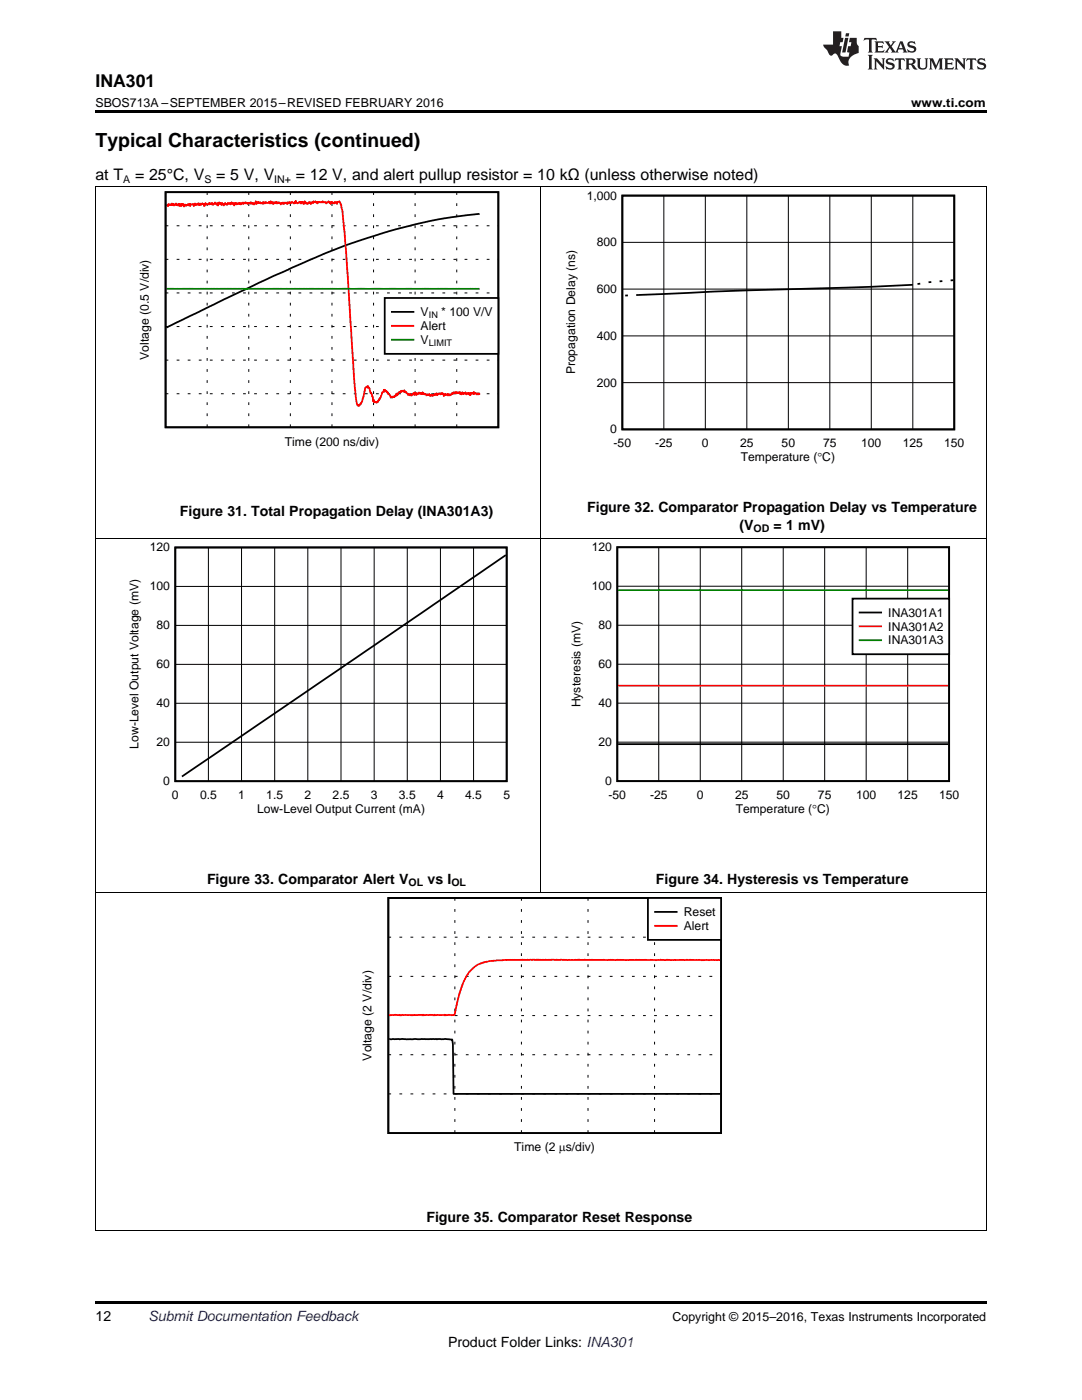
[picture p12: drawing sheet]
<svg xmlns="http://www.w3.org/2000/svg" width="216mm" height="279mm" viewBox="0 0 216 279" stroke-linecap="round" stroke-linejoin="round" font-family="sans-serif">
<path d="M19 259.7h177.8v.5h-177.8z" fill="#000"/>
<path d="M19.1 178.1v67.6M196.8 178.1v67.6M19 245.6h177.8" fill="none" stroke="#000" stroke-width=".2"/>
<path d="M71.8 179h72.3v51.3h-72.3z" fill-rule="evenodd" fill="#fff"/>
<path d="M77.5 179.2h66.4v46.9h-66.4zM77.7 207.4l11.2-.1 1.3 .2 .2 .9 .1 9.9h53.2" fill="none" stroke="#000" stroke-width=".36"/>
<g fill="none" stroke="#000" stroke-width=".2">
<path d="M90.8 179.2v.6M104 179.2v.6M117.3 179.2v.6M130.6 179.2v.6M77.5 194.9h.5M77.5 187h.5M79.7 194.9h.6M79.7 187h.6M81.9 194.9h.6M81.9 187h.6M84.1 194.9h.6M84.1 187h.6"/>
<path d="M86.3 194.9h.6M86.3 187h.6M88.5 194.9h.6M88.5 187h.6M90.7 194.9h.6M90.7 187h.6M90.8 181.4v.6M90.8 183.6v.6M90.8 185.8v.6M90.8 188v.6M90.8 190.2v.6M90.8 192.5v.5"/>
<path d="M90.8 194.7v.5M90.8 196.9v.5M90.8 199.1v.5M93 194.9h.5M93 187h.5M95.2 194.9h.5M95.2 187h.5M97.4 194.9h.5M97.4 187h.5M99.6 194.9h.5M99.6 187h.5M101.8 194.9h.5"/>
<path d="M101.8 187h.5M104 194.9h.6M104 187h.6M104 181.4v.6M104 183.6v.6M104 185.8v.6M104 188v.6M104 190.2v.6M104 192.5v.5M104 194.7v.5M104 196.9v.5M104 199.1v.5"/>
<path d="M106.2 194.9h.6M106.2 187h.6M108.4 194.9h.6M108.4 187h.6M110.6 194.9h.6M110.6 187h.6M112.8 194.9h.6M112.8 187h.6M115.1 194.9h.5M115.1 187h.5M117.3 194.9h.5M117.3 187h.5"/>
<path d="M117.3 181.4v.6M117.3 183.6v.6M117.3 185.8v.6M117.3 188v.6M117.3 190.2v.6M117.3 192.5v.5M117.3 194.7v.5M117.3 196.9v.5M117.3 199.1v.5M119.5 194.9h.5M119.5 187h.5M121.7 194.9h.5"/>
<path d="M121.7 187h.5M123.9 194.9h.5M123.9 187h.5M126.1 194.9h.5M126.1 187h.5M128.3 194.9h.6M128.3 187h.6M130.5 194.9h.6M130.5 187h.6M130.6 181.4v.6M130.6 183.6v.6M130.6 185.8v.6"/>
<path d="M130.6 188v.6M130.6 190.2v.6M130.6 192.5v.5M130.6 194.7v.5M130.6 196.9v.5M130.6 199.1v.5M132.7 194.9h.6M132.7 187h.6M134.9 194.9h.6M134.9 187h.6M137.1 194.9h.6M137.1 187h.6"/>
<path d="M139.4 194.9h.5M139.4 187h.5M141.6 194.9h.5M141.6 187h.5M143.8 194.9h.1M143.8 187h.1M77.5 218.3h.5M77.5 210.5h.5M77.5 202.7h.5M79.7 218.3h.6M79.7 210.5h.6M79.7 202.7h.6"/>
<path d="M81.9 218.3h.6M81.9 210.5h.6M81.9 202.7h.6M84.1 218.3h.6M84.1 210.5h.6M84.1 202.7h.6M86.3 218.3h.6M86.3 210.5h.6M86.3 202.7h.6M88.5 218.3h.6M88.5 210.5h.6M88.5 202.7h.6"/>
<path d="M90.7 218.3h.6M90.7 210.5h.6M90.7 202.7h.6M90.8 201.3v.5M90.8 203.5v.5M90.8 205.7v.5M90.8 207.9v.6M90.8 210.1v.6M90.8 212.3v.6M90.8 214.5v.6M90.8 216.7v.6M90.8 218.9v.6"/>
<path d="M93 218.3h.5M93 210.5h.5M93 202.7h.5M95.2 218.3h.5M95.2 210.5h.5M95.2 202.7h.5M97.4 218.3h.5M97.4 210.5h.5M97.4 202.7h.5M99.6 218.3h.5M99.6 210.5h.5M99.6 202.7h.5"/>
<path d="M101.8 218.3h.5M101.8 210.5h.5M101.8 202.7h.5M104 218.3h.6M104 210.5h.6M104 202.7h.6M104 201.3v.5M104 203.5v.5M104 205.7v.5M104 207.9v.6M104 210.1v.6M104 212.3v.6"/>
<path d="M104 214.5v.6M104 216.7v.6M104 218.9v.6M106.2 218.3h.6M106.2 210.5h.6M106.2 202.7h.6M108.4 218.3h.6M108.4 210.5h.6M108.4 202.7h.6M110.6 218.3h.6M110.6 210.5h.6M110.6 202.7h.6"/>
<path d="M112.8 218.3h.6M112.8 210.5h.6M112.8 202.7h.6M115.1 218.3h.5M115.1 210.5h.5M115.1 202.7h.5M117.3 218.3h.5M117.3 210.5h.5M117.3 202.7h.5M117.3 201.3v.5M117.3 203.5v.5M117.3 205.7v.5"/>
<path d="M117.3 207.9v.6M117.3 210.1v.6M117.3 212.3v.6M117.3 214.5v.6M117.3 216.7v.6M117.3 218.9v.6M119.5 218.3h.5M119.5 210.5h.5M119.5 202.7h.5M121.7 218.3h.5M121.7 210.5h.5M121.7 202.7h.5"/>
<path d="M123.9 218.3h.5M123.9 210.5h.5M123.9 202.7h.5M126.1 218.3h.5M126.1 210.5h.5M126.1 202.7h.5M128.3 218.3h.6M128.3 210.5h.6M128.3 202.7h.6M130.5 218.3h.6M130.5 210.5h.6M130.5 202.7h.6"/>
<path d="M130.6 201.3v.5M130.6 203.5v.5M130.6 205.7v.5M130.6 207.9v.6M130.6 210.1v.6M130.6 212.3v.6M130.6 214.5v.6M130.6 216.7v.6M130.6 218.9v.6M132.7 218.3h.6M132.7 210.5h.6M132.7 202.7h.6"/>
<path d="M134.9 218.3h.6M134.9 210.5h.6M134.9 202.7h.6M137.1 218.3h.6M137.1 210.5h.6M137.1 202.7h.6M139.4 218.3h.5M139.4 210.5h.5M139.4 202.7h.5M141.6 218.3h.5M141.6 210.5h.5M141.6 202.7h.5"/>
<path d="M143.8 218.3h.1M143.8 210.5h.1M143.8 202.7h.1M90.8 221.1v.6M90.8 223.3v.6M90.8 225.6v.5M104 221.1v.6M104 223.3v.6M104 225.6v.5M117.3 221.1v.6M117.3 223.3v.6M117.3 225.6v.5"/>
<path d="M130.6 221.1v.6M130.6 223.3v.6M130.6 225.6v.5"/>
</g>
<path d="M143.7 191.6l-41.9-.1-4 .3-1.3 .3a6.5 6.5 0 0 0-4.3 4.6l-.5 1.5-1.1 4.4-12.9-.1" fill="none" stroke="#f00" stroke-width=".36"/>
<path d="M129.3 179.2h14.6v8.4h-14.6z" fill-rule="evenodd" fill="#fff"/>
<path d="M129.3 179.2h14.6v8.4h-14.6zM130.7 182h4.3" fill="none" stroke="#000" stroke-width=".36"/>
<path d="M130.7 184.8h4.3" fill="none" stroke="#f00" stroke-width=".36"/>
<path d="M19.1 107.5v70.6M107.9 107.5v70.6M196.8 107.5v70.6M19 178.1h177.8" fill="none" stroke="#000" stroke-width=".2"/>
<path d="M25.3 108.3h76.4v54.5h-76.4z" fill-rule="evenodd" fill="#fff"/>
<path d="M35 109.3h66.1v46.6h-66.1zM100.9 110.8l-64.6 44.2" fill="none" stroke="#000" stroke-width=".35"/>
<g fill="none" stroke="#000" stroke-width=".2">
<path d="M35 117h66.1M41.6 109.3v46.6M48.2 109.3v46.6M54.8 109.3v46.6M61.4 109.3v46.6M68 109.3v46.6M74.7 109.3v46.6M81.3 109.3v46.6M87.9 109.3v46.6M94.5 109.3v46.6M35 132.6h66.1M35 124.8h66.1"/>
<path d="M35 148.1h66.1M35 140.4h66.1"/>
</g>
<path d="M113.5 108.3h77.8v54.5h-77.8z" fill-rule="evenodd" fill="#fff"/>
<path d="M123.2 109.2h66.2v46.7h-66.2zM123.3 148.5h65.9" fill="none" stroke="#000" stroke-width=".35"/>
<path d="M123.2 117h66.2M131.4 109.2v46.7M139.7 109.2v46.7M148 109.2v46.7M156.3 109.2v46.7M164.6 109.2v46.7M172.8 109.2v46.7M181.1 109.2v46.7M123.2 132.6h66.2M123.2 124.8h66.2M123.2 148.1h66.2M123.2 140.3h66.2" fill="none" stroke="#000" stroke-width=".2"/>
<path d="M123.3 136.8h65.9" fill="none" stroke="#f00" stroke-width=".35"/>
<path d="M123.3 117.8h65.9" fill="none" stroke="#008000" stroke-width=".35"/>
<path d="M170.1 119.5h19.3v11.1h-19.3z" fill-rule="evenodd" fill="#fff"/>
<path d="M170.1 119.5h19.3v11.1h-19.3zM171.5 122.2h4.3" fill="none" stroke="#000" stroke-width=".35"/>
<path d="M171.5 125h4.3" fill="none" stroke="#f00" stroke-width=".35"/>
<path d="M171.5 127.8h4.3" fill="none" stroke="#008000" stroke-width=".35"/>
<path d="M19.1 37.3v70.2M107.9 37.3v70.2M196.8 37.3v70.2M19 107.4h177.8" fill="none" stroke="#000" stroke-width=".2"/>
<path d="M112.5 38.1h79.8v54.5h-79.8z" fill-rule="evenodd" fill="#fff"/>
<path d="M124.2 39h66.2v46.7h-66.2zM125.3 59h-.6M182.1 56.8l-8.2 .4a1576.1 1576.1 0 0 0-47 1.7M183.6 56.6l-.5 .1M185.8 56.3h-.5M188 56.1h-.5M190.2 55.9l-.5 .1" fill="none" stroke="#000" stroke-width=".35"/>
<path d="M132.5 39v46.7M140.7 39v46.7M149 39v46.7M157.3 39v46.7M165.6 39v46.7M173.9 39v46.7M182.1 39v46.7M124.2 57.7h66.2M124.2 48.4h66.2M124.2 76.4h66.2M124.2 67h66.2" fill="none" stroke="#000" stroke-width=".2"/>
<path d="M27.4 38.2h72.2v51.3h-72.2z" fill-rule="evenodd" fill="#fff"/>
<path d="M33 38.4h66.4v46.9h-66.4zM95.7 42.7l-7.5 .9-5.3 1.2-6 1.5-8.1 2.7-4.2 1.7-10.3 4.5-21.1 10.2" fill="none" stroke="#000" stroke-width=".36"/>
<g fill="none" stroke="#000" stroke-width=".2">
<path d="M41.3 38.4v.5M49.6 38.4v.5M57.9 38.4v.5M66.2 38.4v.5M74.5 38.4v.5M82.8 38.4v.5M91.1 38.4v.5M33 58.5h.6M33 51.8h.6M33 45.1h.6M35.2 58.5h.6M35.2 51.8h.6"/>
<path d="M35.2 45.1h.6M37.5 58.5h.5M37.5 51.8h.5M37.5 45.1h.5M39.7 58.5h.5M39.7 51.8h.5M39.7 45.1h.5M41.3 40.6v.5M41.3 42.8v.5M41.3 45v.5M41.3 47.2v.5M41.3 49.4v.5"/>
<path d="M41.3 51.6v.6M41.3 53.8v.6M41.3 56v.6M41.3 58.2v.6M41.9 58.5h.5M41.9 51.8h.5M41.9 45.1h.5M44.1 58.5h.5M44.1 51.8h.5M44.1 45.1h.5M46.3 58.5h.5M46.3 51.8h.5"/>
<path d="M46.3 45.1h.5M48.5 58.5h.6M48.5 51.8h.6M48.5 45.1h.6M49.6 40.6v.5M49.6 42.8v.5M49.6 45v.5M49.6 47.2v.5M49.6 49.4v.5M49.6 51.6v.6M49.6 53.8v.6M49.6 56v.6"/>
<path d="M49.6 58.2v.6M50.7 58.5h.6M50.7 51.8h.6M50.7 45.1h.6M52.9 58.5h.6M52.9 51.8h.6M52.9 45.1h.6M55.1 58.5h.6M55.1 51.8h.6M55.1 45.1h.6M57.3 58.5h.6M57.3 51.8h.6"/>
<path d="M57.3 45.1h.6M57.9 40.6v.5M57.9 42.8v.5M57.9 45v.5M57.9 47.2v.5M57.9 49.4v.5M57.9 51.6v.6M57.9 53.8v.6M57.9 56v.6M57.9 58.2v.6M59.6 58.5h.5M59.6 51.8h.5"/>
<path d="M59.6 45.1h.5M61.8 58.5h.5M61.8 51.8h.5M61.8 45.1h.5M64 58.5h.5M64 51.8h.5M64 45.1h.5M66.2 58.5h.5M66.2 51.8h.5M66.2 45.1h.5M66.2 40.6v.5M66.2 42.8v.5"/>
<path d="M66.2 45v.5M66.2 47.2v.5M66.2 49.4v.5M66.2 51.6v.6M66.2 53.8v.6M66.2 56v.6M66.2 58.2v.6M68.4 58.5h.5M68.4 51.8h.5M68.4 45.1h.5M70.6 58.5h.6M70.6 51.8h.6"/>
<path d="M70.6 45.1h.6M72.8 58.5h.6M72.8 51.8h.6M72.8 45.1h.6M74.5 40.6v.5M74.5 42.8v.5M74.5 45v.5M74.5 47.2v.5M74.5 49.4v.5M74.5 51.6v.6M74.5 53.8v.6M74.5 56v.6"/>
<path d="M74.5 58.2v.6M75 58.5h.6M75 51.8h.6M75 45.1h.6M77.2 58.5h.6M77.2 51.8h.6M77.2 45.1h.6M79.4 58.5h.6M79.4 51.8h.6M79.4 45.1h.6M81.6 58.5h.6M81.6 51.8h.6"/>
<path d="M81.6 45.1h.6M82.8 40.6v.5M82.8 42.8v.5M82.8 45v.5M82.8 47.2v.5M82.8 49.4v.5M82.8 51.6v.6M82.8 53.8v.6M82.8 56v.6M82.8 58.2v.6M83.9 58.5h.5M83.9 51.8h.5"/>
<path d="M83.9 45.1h.5M86.1 58.5h.5M86.1 51.8h.5M86.1 45.1h.5M88.3 58.5h.5M88.3 51.8h.5M88.3 45.1h.5M90.5 58.5h.5M90.5 51.8h.5M90.5 45.1h.5M91.1 40.6v.5M91.1 42.8v.5"/>
<path d="M91.1 45v.5M91.1 47.2v.5M91.1 49.4v.5M91.1 51.6v.6M91.1 53.8v.6M91.1 56v.6M91.1 58.2v.6M92.7 58.5h.6M92.7 51.8h.6M92.7 45.1h.6M94.9 58.5h.6M94.9 51.8h.6"/>
<path d="M94.9 45.1h.6M97.1 58.5h.6M97.1 51.8h.6M97.1 45.1h.6M99.3 58.5h.1M99.3 51.8h.1M99.3 45.1h.1M33 78.6h.6M33 71.9h.6M33 65.2h.6M35.2 78.6h.6M35.2 71.9h.6"/>
<path d="M35.2 65.2h.6M37.5 78.6h.5M37.5 71.9h.5M37.5 65.2h.5M39.7 78.6h.5M39.7 71.9h.5M39.7 65.2h.5M41.3 60.4v.6M41.3 62.6v.6M41.3 64.8v.6M41.3 67v.6M41.3 69.2v.6"/>
<path d="M41.3 71.5v.5M41.3 73.7v.5M41.3 75.9v.5M41.3 78.1v.5M41.9 78.6h.5M41.9 71.9h.5M41.9 65.2h.5M44.1 78.6h.5M44.1 71.9h.5M44.1 65.2h.5M46.3 78.6h.5M46.3 71.9h.5"/>
<path d="M46.3 65.2h.5M48.5 78.6h.6M48.5 71.9h.6M48.5 65.2h.6M49.6 60.4v.6M49.6 62.6v.6M49.6 64.8v.6M49.6 67v.6M49.6 69.2v.6M49.6 71.5v.5M49.6 73.7v.5M49.6 75.9v.5"/>
<path d="M49.6 78.1v.5M50.7 78.6h.6M50.7 71.9h.6M50.7 65.2h.6M52.9 78.6h.6M52.9 71.9h.6M52.9 65.2h.6M55.1 78.6h.6M55.1 71.9h.6M55.1 65.2h.6M57.3 78.6h.6M57.3 71.9h.6"/>
<path d="M57.3 65.2h.6M57.9 60.4v.6M57.9 62.6v.6M57.9 64.8v.6M57.9 67v.6M57.9 69.2v.6M57.9 71.5v.5M57.9 73.7v.5M57.9 75.9v.5M57.9 78.1v.5M59.6 78.6h.5M59.6 71.9h.5"/>
<path d="M59.6 65.2h.5M61.8 78.6h.5M61.8 71.9h.5M61.8 65.2h.5M64 78.6h.5M64 71.9h.5M64 65.2h.5M66.2 78.6h.5M66.2 71.9h.5M66.2 65.2h.5M66.2 60.4v.6M66.2 62.6v.6"/>
<path d="M66.2 64.8v.6M66.2 67v.6M66.2 69.2v.6M66.2 71.5v.5M66.2 73.7v.5M66.2 75.9v.5M66.2 78.1v.5M68.4 78.6h.5M68.4 71.9h.5M68.4 65.2h.5M70.6 78.6h.6M70.6 71.9h.6"/>
<path d="M70.6 65.2h.6M72.8 78.6h.6M72.8 71.9h.6M72.8 65.2h.6M74.5 60.4v.6M74.5 62.6v.6M74.5 64.8v.6M74.5 67v.6M74.5 69.2v.6M74.5 71.5v.5M74.5 73.7v.5M74.5 75.9v.5"/>
<path d="M74.5 78.1v.5M75 78.6h.6M75 71.9h.6M75 65.2h.6M77.2 78.6h.6M77.2 71.9h.6M77.2 65.2h.6M79.4 78.6h.6M79.4 71.9h.6M79.4 65.2h.6M81.6 78.6h.6M81.6 71.9h.6"/>
<path d="M81.6 65.2h.6M82.8 60.4v.6M82.8 62.6v.6M82.8 64.8v.6M82.8 67v.6M82.8 69.2v.6M82.8 71.5v.5M82.8 73.7v.5M82.8 75.9v.5M82.8 78.1v.5M83.9 78.6h.5M83.9 71.9h.5"/>
<path d="M83.9 65.2h.5M86.1 78.6h.5M86.1 71.9h.5M86.1 65.2h.5M88.3 78.6h.5M88.3 71.9h.5M88.3 65.2h.5M90.5 78.6h.5M90.5 71.9h.5M90.5 65.2h.5M91.1 60.4v.6M91.1 62.6v.6"/>
<path d="M91.1 64.8v.6M91.1 67v.6M91.1 69.2v.6M91.1 71.5v.5M91.1 73.7v.5M91.1 75.9v.5M91.1 78.1v.5M92.7 78.6h.6M92.7 71.9h.6M92.7 65.2h.6M94.9 78.6h.6M94.9 71.9h.6"/>
<path d="M94.9 65.2h.6M97.1 78.6h.6M97.1 71.9h.6M97.1 65.2h.6M99.3 78.6h.1M99.3 71.9h.1M99.3 65.2h.1M41.3 80.3v.5M41.3 82.5v.5M41.3 84.7v.5M49.6 80.3v.5M49.6 82.5v.5"/>
<path d="M49.6 84.7v.5M57.9 80.3v.5M57.9 82.5v.5M57.9 84.7v.5M66.2 80.3v.5M66.2 82.5v.5M66.2 84.7v.5M74.5 80.3v.5M74.5 82.5v.5M74.5 84.7v.5M82.8 80.3v.5M82.8 82.5v.5"/>
<path d="M82.8 84.7v.5M91.1 80.3v.5M91.1 82.5v.5M91.1 84.7v.5"/>
</g>
<path d="M33.2 41l.3-.1v.2l.1-.4 .1 .2h.5l.1-.3 .1 .3v-.2l.1 .2 .1-.2 .1 .3 .1-.2 .2 .1 .1-.3 .1 .3 .1-.2 .1 .3 .3-.3 .1 .4 .1-.4 .2 .4 .1-.4 .1 .3 .1-.3h.2l.1 .5 .2-.4 .4 .2 .2-.3 .2 .3 .2-.3v.4l.1-.4 .1 .1 .4-.1 .2 .4 .2-.5 .1 .3 .1-.2 .2 .2 .1-.1 .1-.2 .2 .3 .1-.2v.2l.1-.3 .2 .3 .2-.3h.1l.3 .2 .1 .3 .2-.6 .1 .3 .2-.1 .2 .1 .2-.2 .1 .2v-.3l.1 .2 .3-.1 .1 .2v-.3l.2 .4 .4-.5 .4 .5 .1-.4 .1 .5 .2-.6 .1 .2 .2-.1 .2 .4 .1-.4 .4 .5 .2-.5 .1 .3 .2-.1 .1 .2 .2-.4 .1 .2 .3-.2 .1 .3 .2-.4 .2 .3 .1-.2 .1 .2v-.1l.1 .4 .2-.5 .1 .1 .1-.1 .1 .3 .1-.2 .2 .1 .1-.2 .2 .2 .1-.2 .2 .3 .4-.4 .1 .3v-.2l.2 .1 .1-.2 .1 .2 .1-.2 .3 .3 .1-.2 .3 .1 .2-.2 .1 .3v-.3l.1 .2 .3-.1v.3l.1-.2 .1 .2 .3-.6 .1 .5 .1-.3 .2 .2 .1-.3v.2l.5-.1v.2l.3-.1 .2 .2v-.4l.1 .3 .2-.2 .1 .2 .1-.3 .2 .2h.3l.3-.2 .1 .3 .1-.4 .1 .3 .1-.2 .1 .3 .2-.2v.3l.1-.3 .1 .2 .2-.2v.1l.1-.1 .1 .2 .1-.3 .1 .3 .2-.2v.1l.2-.1 .3 .4 .2-.3 .1 .1 .1-.2 .1 .3h.2l.2-.3 .3 .2 .1-.2 .1 .3v-.3l.1 .2 .3-.3 .2 .3 .3-.3 .5 .3 .1-.3v.2l.1-.4 .3 .5 .4-.3 .2 .1v-.1l.1 .3 .2-.3 .1 .1 .1-.1 .1 .4h.2l.1-.5 .1 .4 .1-.2 .3 .3 .2-.2 .1 .1 .1-.3 .1 .2 .1-.1 .1 .3 .1-.3 .1 .2 .2-.3 .1 .2 .1-.3 .1 .2 .2-.2 .1 .2 .2-.1 .1 .3 .1-.3 .9 .1 .1-.2 .1 .2 .4-.1 .2 .3 .5-.4 .1 .3 .2-.1 .1 .3 .1-.4 .4 .3h.2v-.3l.3 .2 .1-.1 .1 .3 .2-.4 .3-.1 .4 .6 .2 1.2 .4 4 1.9 29.3 .4 4.4 .4 1.2 .1-.1 .1 .2 .4-.5v.1l.5-1.1 .4-2 .3-.3 .1 .2 .1-.4 .3 .5 .3 1h.1l.3 .6v1l.1-.3 .1 .4 .1-.1 .1 .2 .2-.1 .1 .2 .3-.1 .2-.6 .1 .1 .2-.5 .4-1 .2-.2 .1-.3 .1 .4 .1-.4 .3 .4h.2l.1 .3v-.1l.5 .5v.4l.2-.2 .1 .2 .2-.2 .3 .1 .3-.6 .2 .3 .1-.4 .1 .3 .3-.6 .1 .1 .2-.3 .1 .2 .1-.2 .1 .1 .1-.1 .2 .2 .1-.3 .1 .4 .2-.1 .2 .3h.1l.1 .3 .2-.2 .2 .3 .1-.3 .3 .3 .2-.4 .2 .2 .1-.3 .1 .4v-.4l.3 .4 .1-.4 .1 .3 .3-.4 .2 .3 .1-.2 .2 .2 .1-.2v.2l.1-.3 .1 .3 .1-.1 .2 .2 .3-.1 .1 .3 .2-.2 .3 .1 .1-.2 .1 .4 .1-.2 .1 .1 .2-.1v.2l.1-.3 .2 .2 .2-.3 .1 .2 .3-.3 .1 .3v-.3l.1 .3 .3-.3h.2l.1 .2 .2-.3 .1 .2 .2-.1 .2 .5 .2-.4 .1 .2 .1-.1 .2 .1 .1-.2 .1 .3 .1-.2h.1l.1 .2 .1-.2 .2 .1 .2-.4 .1 .2 .2-.3 .1 .2v-.2l.1 .2 .3-.3v.3l.2-.2 .4 .1v-.2l.2 .4 .2-.3v.4l.3-.4 .1 .3 .1-.2v.2l.3-.1 .1-.2 .1 .4 .4-.3 .3 .4 .1-.4 .1 .4 .1-.4h.3l.2 .2v-.4l.1 .4 .2-.2h.2l.1 .3 .2-.2 .1 .2v-.2h.2l.1 .3" fill="none" stroke="#f00" stroke-width=".36"/>
<path d="M95.7 57.6h-62.5" fill="none" stroke="#008000" stroke-width=".36"/>
<path d="M76.8 59.5h22.6v11.1h-22.6z" fill-rule="evenodd" fill="#fff"/>
<path d="M76.8 59.5h22.6v11.1h-22.6zM78.2 62.2h4.3" fill="none" stroke="#000" stroke-width=".36"/>
<path d="M78.2 65h4.3" fill="none" stroke="#f00" stroke-width=".36"/>
<path d="M78.2 67.8h4.3" fill="none" stroke="#008000" stroke-width=".36"/>
<path d="M19 37.2h177.8" fill="none" stroke="#000" stroke-width=".2"/>
<path d="M19 22h177.8v.5h-177.8z" fill="#000"/>
<g fill="#231f20">
<path d="M172.5 7.6l-.1 .5 .4-.2h.6v.1v2.1l-.2 .4h.9l-.2-.4v-2.1l.1-.1h.5l.5 .2-.2-.5zM174.5 8.3l.2 .3v1.5l-.2 .4h1.8l.2-.6a1.04 1.04 0 0 1-1.3 .2v-.7h.6l.3 .2v-.6l-.3 .2h-.6v-.6l.8-.1 .4 .3-.2-.5zM176.5 8.3l.9 1.1-.9 1.1h.8l-.2-.2 .4-.7 .5 .7-.2 .2h1.5l-.2-.2 .2-.4h.9l.1 .4-.2 .2h1l-.3-.3-.7-1.9h-.5l-.9 2-.8-1 .9-1h-.8l.1 .3-.4 .5-.3-.6 .1-.2zM179.7 8.6l.4 1h-.7zM181.3 8.4a.63 .63 0 0 0-.2 .7 .63 .63 0 0 0 .6 .4l.6 .2 .1 .2a.75 .75 0 0 1-.7 .4 .75 .75 0 0 1-.6-.5l.1 .7 .1-.1a1.11 1.11 0 0 0 1.5-.6 1.13 1.13 0 0 0-1.2-.8l-.1-.4a1.04 1.04 0 0 1 1.2 .2l-.2-.5-.2 .1-.4-.2zM173.2 10.9l.2 .4v2.2l-.2 .4h1l-.3-.4v-2.2l.3-.4zM174.3 11.6l.3 .4v1.5l-.3 .4h.8l-.2-.4v-1.3l1.5 1.7v-1.9l.2-.4h-.7l.2 .4v.9l-1.1-1.3zM177 11.8a.62 .62 0 0 0-.2 .7 .62 .62 0 0 0 .6 .4l.6 .1 .1 .3a.76 .76 0 0 1-.7 .3 .76 .76 0 0 1-.7-.4l.2 .7 .1-.1a1.11 1.11 0 0 0 1.5-.6 1.13 1.13 0 0 0-1.2-.8l-.1-.4a1.04 1.04 0 0 1 1.2 .2l-.2-.6-.2 .1-.5-.1zM178.7 11.6l-.2 .6a.61 .61 0 0 1 .8-.3v1.6l-.2 .4h.9l-.2-.4v-1.6a.63 .63 0 0 1 .7 .3l-.1-.6zM180.6 11.6l.3 .4v1.5l-.3 .4h1l-.2-.2-.1-.8 .6 .2a.76 .76 0 0 0 1.2 .7l-1-1a.58 .58 0 0 0 .6-.5 .58 .58 0 0 0-.5-.6zM181.4 11.9h.1a.45 .45 0 0 1 .5 .1 .45 .45 0 0 1 .1 .5l-.8 .2zM182.9 11.6l.2 .2a2.17 2.17 0 0 0 .3 1.9 .99 .99 0 0 0 1.6-.6v-1.1l.2-.4h-.7l.2 .2a1.92 1.92 0 0 1-.2 1.8 .6 .6 0 0 1-.9-.5v-1.1l.2-.4zM185.4 11.6l.2 .4v1.5l-.2 .4h.7l-.2-.4v-1.4l.8 1.8 .8-1.8v1.4l-.2 .4h.9l-.2-.4v-1.5l.2-.4h-.8l-.6 1.5-.6-1.5zM188.4 11.6l.2 .4v1.5l-.2 .4h1.8l.1-.6a1.04 1.04 0 0 1-1.2 .1v-.6h.5l.4 .2v-.6l-.4 .2h-.5v-.7h.8l.3 .3-.1-.6zM190.5 11.6l.2 .4v1.5l-.2 .4h.7l-.2-.4v-1.3l1.5 1.7v-1.9l.2-.4h-.7l.2 .4v.9l-1.1-1.3zM192.9 11.6l-.1 .6a.61 .61 0 0 1 .7-.3l.1 1.6-.3 .4h1l-.3-.4 .1-1.6a.63 .63 0 0 1 .7 .3l-.1-.6zM195.2 11.8a.62 .62 0 0 0-.2 .7 .62 .62 0 0 0 .6 .4l.6 .1 .1 .3a.76 .76 0 0 1-.7 .3 .76 .76 0 0 1-.6-.4l.1 .7 .1-.1a1.11 1.11 0 0 0 1.6-.6 1.13 1.13 0 0 0-1.3-.8l-.1-.4a1.04 1.04 0 0 1 1.2 .2l-.1-.6-.2 .1-.5-.1z"/>
<path d="M166.2 6.3v2.6h-1.9v.4l.8 .9a.91 .91 0 0 0 1 .8 .56 .56 0 0 1 .5-.3 .56 .56 0 0 1 .5 .3l.4 .8a1.53 1.53 0 0 0 1.9 1.2 1.54 1.54 0 0 1 1-2.1l.9-.3v-1.4a1.52 1.52 0 0 1-.4-1.6h-1.3l-.2 .8h.5l-.2 .8h-.5l-.1 1v.2l.4 .1-.2 .8a1.93 1.93 0 0 1-1.6-.3l.3-1.8h-.5l.2-.8h.4l.2-.8h-.4v-1.3zM168.6 7.6l-.6 2.9h.7l.6-2.9zM168.8 6.6l-.1 .7h.6l.2-.7z"/>
</g>
<text font-size="3.9" x="19" y="29.3">Typical Characteristics (continued)</text>
<text font-size="3.5" x="19" y="17.3">INA301</text>
<g font-size="3.2">
<text x="19" y="36">at T</text>
<text x="27" y="36">= 25°C, V</text>
<text x="43.1" y="36">= 5 V, V</text>
<text x="59" y="36">= 12 V, and alert pullup resistor = 10 kΩ (unless otherwise noted)</text>
</g>
<g font-size="2.8">
<text x="35.9" y="103">Figure 31. Total Propagation Delay (INA301A3)</text>
<text x="117.2" y="102.2">Figure 32. Comparator Propagation Delay vs Temperature</text>
<text x="147.5" y="105.7">(V</text>
<text x="154.4" y="105.7">= 1 mV)</text>
<text x="41.3" y="176.4">Figure 33. Comparator Alert V</text>
<text x="85.3" y="176.4">vs I</text>
<text x="130.9" y="176.4">Figure 34. Hysteresis vs Temperature</text>
<text x="85.1" y="243.9">Figure 35. Comparator Reset Response</text>
<text x="19" y="263.6">12</text>
<text x="89.4" y="268.9">Product Folder Links: INA301</text>
</g>
<text font-size="2.8" fill="#0000c8" x="29.6" y="263.6">Submit Documentation Feedback</text>
<g font-size="2.5">
<text x="19" y="21.4">SBOS713A –SEPTEMBER 2015–REVISED FEBRUARY 2016</text>
<text x="181.8" y="21.4">www.ti.com</text>
<text x="134.2" y="263.6">Copyright © 2015–2016, Texas Instruments Incorporated</text>
</g>
<g font-size="2.4">
<text x="117.1" y="39.8">1,000</text>
<text x="119.1" y="49.2">800</text>
<text x="119.1" y="58.5">600</text>
<text x="83.9" y="63.1">V</text>
<text x="83.9" y="65.9">Alert</text>
<text x="88.1" y="63.1">* 100 V/V</text>
<text x="29.7" y="71.8" transform="rotate(-90 29.7 71.8)">Voltage (0.5 V/div)</text>
<text x="83.9" y="68.7">V</text>
<text x="119.1" y="67.8">400</text>
<text x="114.8" y="74.7" transform="rotate(-90 114.8 74.7)">Propagation Delay (ns)</text>
<text x="119.1" y="77.2">200</text>
<text x="56.8" y="88.9">Time (200 ns/div)</text>
<text x="121.8" y="86.5">0</text>
<text x="122.4" y="89.3">-50</text>
<text x="130.7" y="89.3">-25</text>
<text x="140.1" y="89.3">0</text>
<text x="147.7" y="89.3">25</text>
<text x="156" y="89.3">50</text>
<text x="164.2" y="89.3">75</text>
<text x="171.8" y="89.3">100</text>
<text x="180.1" y="89.3">125</text>
<text x="188.4" y="89.3">150</text>
<text x="147.8" y="92">Temperature (qC)</text>
<text x="29.9" y="110.1">120</text>
<text x="118.1" y="110">120</text>
<text x="29.9" y="117.8">100</text>
<text x="118.1" y="117.8">100</text>
<text x="31.2" y="125.6">80</text>
<text x="119.4" y="125.6">80</text>
<text x="177.3" y="123.1">INA301A1</text>
<text x="177.3" y="125.9">INA301A2</text>
<text x="177.3" y="128.6">INA301A3</text>
<text x="31.2" y="133.4">60</text>
<text x="119.4" y="133.4">60</text>
<text x="31.2" y="141.1">40</text>
<text x="115.8" y="141.2" transform="rotate(-90 115.8 141.2)">Hysteresis (mV)</text>
<text x="119.4" y="141.1">40</text>
<text x="27.6" y="149.4" transform="rotate(-90 27.6 149.4)">Low-Level Output Voltage (mV)</text>
<text x="31.2" y="148.9">20</text>
<text x="119.4" y="148.9">20</text>
<text x="32.6" y="156.7">0</text>
<text x="34.3" y="159.5">0</text>
<text x="39.9" y="159.5">0.5</text>
<text x="47.5" y="159.5">1</text>
<text x="53.1" y="159.5">1.5</text>
<text x="60.8" y="159.5">2</text>
<text x="66.4" y="159.5">2.5</text>
<text x="74" y="159.5">3</text>
<text x="79.6" y="159.5">3.5</text>
<text x="87.2" y="159.5">4</text>
<text x="92.8" y="159.5">4.5</text>
<text x="100.4" y="159.5">5</text>
<text x="120.8" y="156.7">0</text>
<text x="121.4" y="159.5">-50</text>
<text x="129.7" y="159.5">-25</text>
<text x="139.1" y="159.5">0</text>
<text x="146.7" y="159.5">25</text>
<text x="154.9" y="159.5">50</text>
<text x="163.2" y="159.5">75</text>
<text x="170.8" y="159.5">100</text>
<text x="179.1" y="159.5">125</text>
<text x="187.4" y="159.5">150</text>
<text x="51.3" y="162.2">Low-Level Output Current (mA)</text>
<text x="146.8" y="162.2">Temperature (qC)</text>
<text x="136.4" y="182.8">Reset</text>
<text x="136.4" y="185.6">Alert</text>
<text x="74.2" y="211.7" transform="rotate(-90 74.2 211.7)">Voltage (2 V/div)</text>
<text x="102.6" y="229.8">Time (2 Ps/div)</text>
</g>
<g font-size="2.1">
<text x="24.6" y="36.6">A</text>
<text x="40.8" y="36.6">S</text>
<text x="54.7" y="36.6">IN+</text>
<text x="150.4" y="106.3">OD</text>
<text x="81.5" y="176.9">OL</text>
<text x="90.1" y="176.9">OL</text>
</g>
<g font-size="1.8">
<text x="85.6" y="63.5">IN</text>
<text x="85.6" y="69.1">LIMIT</text>
</g>
</svg>
